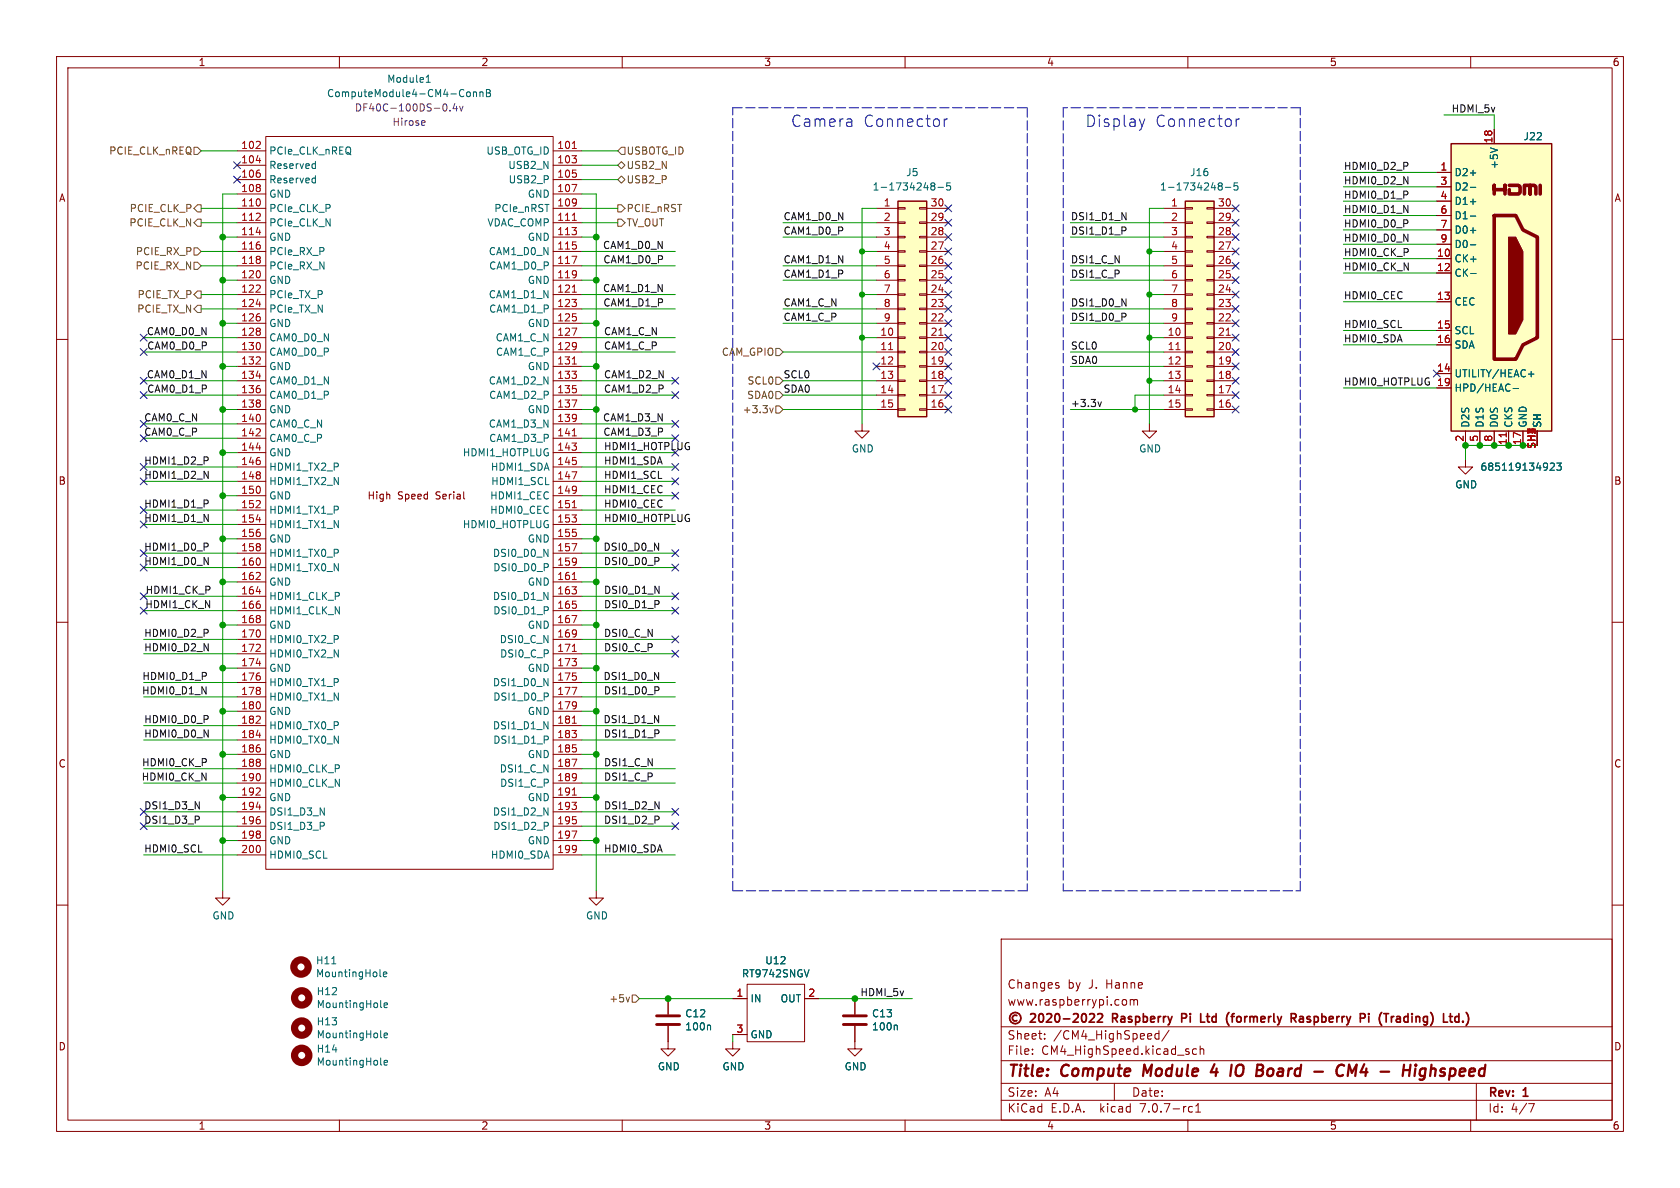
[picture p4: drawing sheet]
<svg xmlns="http://www.w3.org/2000/svg" width="297mm" height="210mm" viewBox="0 0 297 210" stroke-linecap="round" stroke-linejoin="round" font-family="sans-serif">
<g fill="none" stroke="#840000" stroke-width=".18">
<path d="M10 10h277v190h-277zM12 12h273v186h-273zM60 10v2M110 10v2M160 10v2M210 10v2M260 10v2M41.9 26.7h5.1M41.9 29.2h5.1M41.9 31.8h5.1M41.9 34.3h5.1M41.9 36.8h5.1"/>
<path d="M41.9 39.4h5.1M47 24.1h50.8v129.6h-50.8zM97.8 26.7h5.1M97.8 29.2h5.1M97.8 31.8h5.1M97.8 34.3h5.1M97.8 36.8h5.1M97.8 39.4h5.1M154.9 36.8h3.8M154.9 39.4h3.8M158.7 39.2h1.3v.3h-1.3zM158.7 36.7h1.3v.3h-1.3z"/>
<path d="M162.6 39.2h1.2v.3h-1.2zM162.6 36.7h1.2v.3h-1.2zM163.8 36.8h3.8M163.8 39.4h3.8M205.7 36.8h3.8M205.7 39.4h3.8M209.5 39.2h1.3v.3h-1.3zM209.5 36.7h1.3v.3h-1.3zM213.4 39.2h1.2v.3h-1.2zM213.4 36.7h1.2v.3h-1.2zM214.6 36.8h3.8M214.6 39.4h3.8"/>
<path d="M254 30.5h2.5M254 33h2.5M254 35.6h2.5M254 38.1h2.5M264.2 22.9v2.5M10 60h2M41.9 41.9h5.1M41.9 44.5h5.1M41.9 47h5.1M41.9 49.5h5.1M41.9 52.1h5.1M41.9 54.6h5.1"/>
<path d="M41.9 57.2h5.1M41.9 59.7h5.1M97.8 41.9h5.1M97.8 44.5h5.1M97.8 47h5.1M97.8 49.5h5.1M97.8 52.1h5.1M97.8 54.6h5.1M97.8 57.2h5.1M97.8 59.7h5.1M154.9 41.9h3.8M154.9 44.5h3.8"/>
<path d="M154.9 47h3.8M154.9 49.5h3.8M154.9 52.1h3.8M154.9 54.6h3.8M154.9 57.2h3.8M154.9 59.7h3.8M158.7 59.6h1.3v.2h-1.3zM158.7 57h1.3v.3h-1.3zM158.7 54.5h1.3v.2h-1.3zM158.7 51.9h1.3v.3h-1.3zM158.7 49.4h1.3v.3h-1.3zM158.7 46.9h1.3v.2h-1.3z"/>
<path d="M158.7 44.3h1.3v.3h-1.3zM158.7 41.8h1.3v.2h-1.3zM162.6 59.6h1.2v.2h-1.2zM162.6 57h1.2v.3h-1.2zM162.6 54.5h1.2v.2h-1.2zM162.6 51.9h1.2v.3h-1.2zM162.6 49.4h1.2v.3h-1.2zM162.6 46.9h1.2v.2h-1.2zM162.6 44.3h1.2v.3h-1.2zM162.6 41.8h1.2v.2h-1.2zM163.8 41.9h3.8M163.8 44.5h3.8"/>
<path d="M163.8 47h3.8M163.8 49.5h3.8M163.8 52.1h3.8M163.8 54.6h3.8M163.8 57.2h3.8M163.8 59.7h3.8M205.7 41.9h3.8M205.7 44.5h3.8M205.7 47h3.8M205.7 49.5h3.8M205.7 52.1h3.8M205.7 54.6h3.8"/>
<path d="M205.7 57.2h3.8M205.7 59.7h3.8M209.5 59.6h1.3v.2h-1.3zM209.5 57h1.3v.3h-1.3zM209.5 54.5h1.3v.2h-1.3zM209.5 51.9h1.3v.3h-1.3zM209.5 49.4h1.3v.3h-1.3zM209.5 46.9h1.3v.2h-1.3zM209.5 44.3h1.3v.3h-1.3zM209.5 41.8h1.3v.2h-1.3zM213.4 59.6h1.2v.2h-1.2zM213.4 57h1.2v.3h-1.2z"/>
<path d="M213.4 54.5h1.2v.2h-1.2zM213.4 51.9h1.2v.3h-1.2zM213.4 49.4h1.2v.3h-1.2zM213.4 46.9h1.2v.2h-1.2zM213.4 44.3h1.2v.3h-1.2zM213.4 41.8h1.2v.2h-1.2zM214.6 41.9h3.8M214.6 44.5h3.8M214.6 47h3.8M214.6 49.5h3.8M214.6 52.1h3.8M214.6 54.6h3.8"/>
<path d="M214.6 57.2h3.8M214.6 59.7h3.8M254 45.7h2.5M254 48.3h2.5M254 53.3h2.5M254 58.4h2.5M254 40.6h2.5M254 43.2h2.5M285 60h2M41.9 62.2h5.1M41.9 64.8h5.1M41.9 67.3h5.1"/>
<path d="M41.9 69.9h5.1M41.9 72.4h5.1M41.9 74.9h5.1M41.9 77.5h5.1M97.8 62.2h5.1M97.8 64.8h5.1M97.8 67.3h5.1M97.8 69.9h5.1M97.8 72.4h5.1M97.8 74.9h5.1M97.8 77.5h5.1M152.4 74.9v1.3h1.3l-1.3 1.3-1.3-1.3h1.3"/>
<path d="M154.9 62.2h3.8M154.9 64.8h3.8M154.9 67.3h3.8M154.9 69.9h3.8M154.9 72.4h3.8M158.7 72.3h1.3v.2h-1.3zM158.7 69.7h1.3v.3h-1.3zM158.7 67.2h1.3v.2h-1.3zM158.7 64.6h1.3v.3h-1.3zM158.7 62.1h1.3v.3h-1.3zM162.6 72.3h1.2v.2h-1.2zM162.6 69.7h1.2v.3h-1.2z"/>
<path d="M162.6 67.2h1.2v.2h-1.2zM162.6 64.6h1.2v.3h-1.2zM162.6 62.1h1.2v.3h-1.2zM163.8 62.2h3.8M163.8 64.8h3.8M163.8 67.3h3.8M163.8 69.9h3.8M163.8 72.4h3.8M203.2 74.9v1.3h1.3l-1.3 1.3-1.3-1.3h1.3M205.7 62.2h3.8M205.7 64.8h3.8M205.7 67.3h3.8"/>
<path d="M205.7 69.9h3.8M205.7 72.4h3.8M209.5 72.3h1.3v.2h-1.3zM209.5 69.7h1.3v.3h-1.3zM209.5 67.2h1.3v.2h-1.3zM209.5 64.6h1.3v.3h-1.3zM209.5 62.1h1.3v.3h-1.3zM213.4 72.3h1.2v.2h-1.2zM213.4 69.7h1.2v.3h-1.2zM213.4 67.2h1.2v.2h-1.2zM213.4 64.6h1.2v.3h-1.2zM213.4 62.1h1.2v.3h-1.2z"/>
<path d="M214.6 62.2h3.8M214.6 64.8h3.8M214.6 67.3h3.8M214.6 69.9h3.8M214.6 72.4h3.8M254 66h2.5M254 61h2.5M254 68.6h2.5M259.1 76.2v2.5M261.6 76.2v2.5M264.2 76.2v2.5M266.7 76.2v2.5"/>
<path d="M269.2 76.2v2.5M41.9 80h5.1M41.9 82.6h5.1M41.9 85.1h5.1M41.9 87.6h5.1M41.9 90.2h5.1M41.9 92.7h5.1M41.9 95.3h5.1M41.9 97.8h5.1M97.8 80h5.1M97.8 82.6h5.1M97.8 85.1h5.1"/>
<path d="M97.8 87.6h5.1M97.8 90.2h5.1M97.8 92.7h5.1M97.8 95.3h5.1M97.8 97.8h5.1M259.1 81.3v1.3h1.2l-1.2 1.2-1.3-1.2h1.3M10 110h2M41.9 100.3h5.1M41.9 102.9h5.1M41.9 105.4h5.1M41.9 108h5.1M41.9 110.5h5.1"/>
<path d="M41.9 113h5.1M41.9 115.6h5.1M41.9 118.1h5.1M97.8 100.3h5.1M97.8 102.9h5.1M97.8 105.4h5.1M97.8 108h5.1M97.8 110.5h5.1M97.8 113h5.1M97.8 115.6h5.1M97.8 118.1h5.1M285 110h2"/>
<path d="M41.9 120.7h5.1M41.9 123.2h5.1M41.9 125.7h5.1M41.9 128.3h5.1M41.9 130.8h5.1M41.9 133.4h5.1M41.9 135.9h5.1M41.9 138.4h5.1M97.8 120.7h5.1M97.8 123.2h5.1M97.8 125.7h5.1M97.8 128.3h5.1"/>
<path d="M97.8 130.8h5.1M97.8 133.4h5.1M97.8 135.9h5.1M97.8 138.4h5.1M10 160h2M39.4 157.5v1.3h1.2l-1.2 1.2-1.3-1.2h1.3M41.9 141h5.1M41.9 143.5h5.1M41.9 146.1h5.1M41.9 148.6h5.1M41.9 151.1h5.1M97.8 141h5.1"/>
<path d="M97.8 143.5h5.1M97.8 146.1h5.1M97.8 148.6h5.1M97.8 151.1h5.1M105.4 157.5v1.3h1.3l-1.3 1.2-1.3-1.2h1.3M285 160h2M118.1 176.5v2.8M129.5 176.5h2.6M132.1 174h10.1v10.2h-10.1zM142.2 176.5h2.6M151.1 176.5v2.8M177 166h108v32h-108z"/>
<path d="M186.8 174.2l.4 .1v.2l-.2 .2h-.3M186.8 173.7l.4 .1M198.7 176.7l.3 .1 .2 .2-.1 .6-.4 .1M199.8 176.8l.4-.1 .3 .2M199.8 176.7v1M200.5 176.9l.2-.2 .3 .1 .1 .9M200.5 176.9v.8M60 198v2M110 198v2M118.1 181.4v4h1.3l-1.3 1.3-1.3-1.3h1.3M129.5 184.2v1.2h1.3l-1.3 1.3-1.2-1.3h1.2M129.5 182.9h2.6"/>
<path d="M151.1 181.4v4h1.3l-1.3 1.3-1.2-1.3h1.2M160 198v2M177 194.5h108M177 191.5h108M177 187.5h108M177 181.5h108M182.5 186.3v.1M182.5 185.5v.1M184.7 183.6v.1M184.7 182.8v.1M197 191.5v3M204.9 182.2v1.5"/>
<path d="M204.9 182.8l-.4-.1-.3 .3v.4l.1 .2h.6M206.7 182.1l-1.3 2M210 198v2M210.4 195.6l.4 .1M210.8 196.5l-.4 .1M211.4 196.6h.8M211.4 195.5l.4-.4v1.5M211.5 185.5l-.4-.1-.3 .3v.4l.2 .2h.5M212.2 185.5l.2-.1 .3 .1 .1 .9M212.2 184.9v1.5M260 198v2M261 191.5v6.5"/>
<path d="M270.2 195.1h1l-.6 1.5"/>
</g>
<g fill="none" stroke="#840000" stroke-width=".4">
<path d="M202.3 188.2l-.2 2M214.7 188.1l-.6 1.4h1.2M215.1 188.9l-.2 1.3M219.5 188.2a.77 .77 0 0 0-1 .7v1l.3 .3h.4M224.8 188.9a.62 .62 0 0 0-.7 .4v.7l.2 .2h.3M237.6 188.4a.8 .8 0 0 0-.9-.1 .8 .8 0 0 0-.4 .8M238.3 190.2l.2-2 .5 1.4 .8-1.4-.2 2M248.1 189.2h1.1M248.2 188.2l-.2 2M249.4 188.2l-.3 2M250.2 188.9l-.1 1.3M250.3 188.2v.2"/>
<path d="M250.3 188.2l-.1 .1 .1 .1M250.3 188.2l.1 .1-.1 .1M251.3 189l.2-.1 .5 .1M251.9 190.1l-.6 .1M252 188.9l-.2 1.6-.2 .3M253.1 188.2l-.3 2M253.7 189a.57 .57 0 0 0-.7 .1"/>
</g>
<g fill="none" stroke="#840000" stroke-width=".3">
<path d="M179.1 179a1 1 0 0 0-.4 1.6 1 1 0 0 0 1.6 0 1 1 0 0 0-.5-1.6M179.8 179.5a.52 .52 0 0 0-.8 .5 .52 .52 0 0 0 .8 .4M182.2 179.3l.6-.1 .2 .1 .1 .3-1 1.1h1M183.8 179.3l.2-.1a.81 .81 0 0 1 .6 .6 .81 .81 0 0 1-.3 .8l-.2 .1a.81 .81 0 0 1-.3-1.4zM185.1 179.3l.5-.1 .2 .1 .1 .3-.9 1.1h.9M186.6 179.3l.2-.1a.81 .81 0 0 1 .6 .6 .81 .81 0 0 1-.3 .8l-.1 .1a.81 .81 0 0 1-.4-1.4zM189.8 179.3l.5-.1 .3 .1v.3l-.9 1.1h.9M191.4 179.3l.2-.1a.81 .81 0 0 1 .5 .6 .81 .81 0 0 1-.3 .8l-.1 .1a.81 .81 0 0 1-.6-.6 .81 .81 0 0 1 .3-.8zM192.6 179.3l.6-.1 .2 .1 .1 .3-.9 1.1h.9M194.1 179.3l.5-.1 .2 .1 .1 .3-.9 1.1h.9M196.7 180h.6M197.3 179.2h-.6v1.5"/>
<path d="M209.6 179.3l-.7-.1v1.5M209.6 179.9l-.7 .1M213.3 179.7h.5M213.5 179.2l.1 1.4M217.3 179h-.1M217.6 179.7h.6M218.2 179.2l-.3 .1M218.7 179.8v.7M228.6 180l.5 .7M229 179.3l.1 .2-.1 .4M229.8 179.8h.5l.1 .9M246.9 179.8h.6"/>
<path d="M257.8 179.7l.1 .1M257.9 179.2v1.5M259.2 179l.3 .4M188 180.1h1.1M212.3 180.7h.7M230.4 180l-.5 .1a.29 .29 0 0 0-.2 .3 .29 .29 0 0 0 .2 .3l.5-.1M247.6 180l-.5 .1a.29 .29 0 0 0-.3 .3 .29 .29 0 0 0 .3 .3l.5-.1M257.9 180.6l-.1 .1M258.6 180.5v.2M259.5 180.8l-.3 .5"/>
</g>
<g fill="#ffffc2" stroke="#ffffc2" stroke-width=".18">
<path d="M256.5 25.4h17.8v50.8h-17.8z"/>
<path d="M209.5 35.6h5.1v38.1h-5.1z"/>
<path d="M158.7 35.6h5.1v38.1h-5.1z"/>
</g>
<path d="M264.2 34.3v-1.5v.7h1.9v-.7v1.5M264.2 38.1h3.8l1.2 2.5 2.6 1.3v17.8l-2.6 1.3-1.2 2.5h-3.8zM266.8 32.8h1.7l.2 .2v1l-.2 .3h-1.7v-.8M269.5 34.3v-1.5h1v1.5v-1.5h.8l.2 .2v1.3M272.3 32.8v1.5" fill="none" stroke="#840000" stroke-width=".63"/>
<path d="M158.7 35.6h5.1v38.1h-5.1zM209.5 35.6h5.1v38.1h-5.1zM256.5 25.4h17.8v50.8h-17.8z" fill="none" stroke="#840000" stroke-width=".25"/>
<path d="M266.7 41.9h1.3l1.2 2.6v12l-1.2 2.6h-1.3z" fill="#840000" stroke="#840000" stroke-width=".18"/>
<g fill="none" stroke="#006464" stroke-width=".18">
<path d="M75.4 14.5h.7M75.4 13.6l.3-.3v1.2M82.5 16.5l.2-.3 .3 .1 .2 .2-.2 .5-.3 .1-.2-.3M83.7 16.4l.2-.2 .3 .1v.8M83.7 16.2v.9M84.8 16.4l.2-.2 .3 .1 .1 .8M84.8 16.2v.9M86 15.8h.4l.3 .3-.3 .3 .3 .1v.3l-.2 .3h-.5zM86 16.4h.4M55.4 28.9l.4 .1M55.4 31.5h.4M55.8 28.5v1.3"/>
<path d="M55.8 31.1v1.2M55.8 29.7l-.4 .1M55.8 32.3h-.4M164.7 32.4l.3-.1 .2 .2 .1 .1-.3 .3M164.7 32.8l.1 .1M164.8 32.9h.2M164.8 32.9h-.1M165 32.9l.3 .2-.1 .4-.2 .1-.3-.1M165.8 33.1h1M168 32.3h-.6l-.1 .6 .2-.1 .4 .1 .2 .2-.1 .4-.2 .1-.5-.1M215.5 32.4l.3-.1 .2 .2 .1 .1-.3 .3M215.5 32.8l.1 .1"/>
<path d="M215.6 32.9h.2M215.6 32.9h-.1M215.8 32.9l.3 .2-.1 .4-.2 .1-.3-.1M216.6 33.1h1M218.8 32.3h-.6l-.1 .6 .2-.1 .4 .1 .2 .2-.1 .4-.2 .1-.5-.1M259.9 30.6h1M259.9 33.1h1M259.9 35.7h1M259.9 38.2h1M263.5 26.1l1.2 .5M259.9 40.7h1M259.9 43.3h1"/>
<path d="M260 48.4h1M267.5 68.7h1M270.2 66.1h1M270.7 65.7v.9M274.1 82l.5-.1 .2 .3-.8 .9h.8M275.2 81.9h.8l-.4 .4 .3 .2v.5l-.1 .1-.6-.1M58.6 170.4h.8M67.2 172.5l.2 .2M67.3 177.9l.2 .2M67.8 172.2l.6-.1-.1-.2-.3-.1-.2 .2v.6h.5M67.9 177.7l.6-.1-.1-.3h-.3l-.2 .2 .1 .6h.4M143 171.4l-.4 1.3"/>
<path d="M67.3 188.1l.2 .2M67.3 183.3l.2 .2M67.9 187.9l.6-.2-.1-.2-.3-.1-.2 .2 .1 .6h.4M67.9 183l.6-.1-.1-.2-.3-.1-.2 .2 .1 .6h.4M125.4 181.2l.2 .2v.7M158.5 181.2l.1 .2v.7"/>
</g>
<g fill="none" stroke="#a90000" stroke-width=".18">
<path d="M45.2 26.3h.8M45.2 39h.8M45.3 28.4h.8M46 25.1v.4M46 37.8v.4M101.1 32.6h.9l-.6 1.3M101.2 26.3h.7M101.2 39h.7M45.2 51.7h.8M45.3 41.1h.8M45.3 53.8h.8M46 50.5v.4"/>
<path d="M101.1 45.3h.9l-.6 1.3M101.1 58h.9l-.6 1.3M101.2 51.7h.7M166 59.3h.7M216.8 59.3h.7M45.2 64.4h.8M45.2 77.1h.8M45.3 66.5h.8M45.3 79.2h.8M46 63.2v.4M46 75.9v.4M101.1 70.7h.9l-.6 1.3"/>
<path d="M101.2 64.4h.7M101.2 77.1h.7M157.1 61.8h.7M207.9 61.8h.7M266.3 76.5v.7M45.2 89.8h.8M45.3 91.9h.8M46 88.6v.4M101.1 83.4h.9l-.6 1.3M101.1 96.1h.9l-.6 1.3M101.2 89.8h.7M45.2 102.5h.8"/>
<path d="M45.2 115.2h.8M45.3 104.6h.8M45.3 117.3h.8M46 101.3v.4M46 114v.4M101.1 108.8h.9l-.6 1.3M101.2 102.5h.7M101.2 115.2h.7M45.2 127.9h.8M45.3 130h.8M46 126.7v.4M46 139.4v.4"/>
<path d="M101.1 121.5h.9l-.6 1.3M101.1 134.2h.9l-.6 1.3M101.2 127.9h.7M45.2 140.6h.8M45.3 142.7h.8M101.1 146.9h.9l-.6 1.3M101.2 140.6h.7"/>
</g>
<path d="M116.1 179.6h4M149.1 179.6h4.1M116.1 181.1h4M149.1 181.1h4.1" fill="none" stroke="#840000" stroke-width=".51"/>
<path d="M78.7 18.4a.79 .79 0 0 1 0 1.2M79.6 19.5v.1M80.4 18.3l-.3 .9h.8M80.7 18.8v.8M81.2 18.8l.4 .8 .3-.8M74.7 21.3l.4 .1v.2l-.6 .1M75.1 22.1l-.4 .1" fill="none" stroke="#840084" stroke-width=".18"/>
<g fill="none" stroke="#840000" stroke-width="1.3">
<circle cx="53.2" cy="170.9" r="1.27"/>
<circle cx="53.3" cy="176.4" r="1.27"/>
<circle cx="53.3" cy="186.6" r="1.27"/>
<circle cx="53.3" cy="181.7" r="1.27"/>
</g>
<g fill="none" stroke="#725600" stroke-width=".18">
<path d="M34.3 26h.6l.7 .7-.7 .6h-.6zM34.9 38.7h.7v1.3h-.7l-.6-.6zM34.9 36.2h.7v1.3h-.7l-.6-.7zM109.2 38.7h.7l.6 .7-.6 .6h-.7zM109.2 36.2h.7l.6 .6-.6 .7h-.7zM109.2 26.7l.7-.7h.6v1.3h-.6zM109.2 31.8l.7-.7 .6 .7-.6 .6zM109.2 29.2l.7-.6 .6 .6-.6 .6zM34.3 43.8h.6l.7 .7-.7 .6h-.6zM34.3 46.4h.6l.7 .6-.7 .6h-.6zM34.9 54h.7v1.2h-.7l-.6-.6zM34.9 51.4h.7v1.3h-.7l-.6-.6z"/>
<path d="M136.1 72.1l.3 .9 .3-.9M137.2 61.6h.6l.6 .6-.6 .7h-.6zM137.2 66.7h.6l.6 .6-.6 .6h-.6zM137.2 69.2h.6l.6 .7-.6 .6h-.6zM137.2 71.8h.6l.6 .6-.6 .6h-.6zM111.3 176.3l-.3 .8M111.8 175.9h.6l.6 .6-.6 .7h-.6z"/>
</g>
<path d="M194.1 71l.3 .9 .3-.9" fill="none" stroke="#0f0f0f" stroke-width=".18"/>
<path d="M150.5 21.1l.1 1.3M150.6 22.3l-.2 .1M150.6 21.5l-.2 .1M166.9 21v1.4M167.5 21a.51 .51 0 0 0-.6 .4M201.4 21l.5 1.4M201.9 22.4l-.2 .4M202.4 21l-.5 1.4M218.5 21v1.4M219.1 21a.51 .51 0 0 0-.6 .4" fill="none" stroke="#0000c2" stroke-width=".18"/>
<path d="M129.5 19.1h52.1M181.6 19.1v138.4M188 19.1v138.4M229.9 19.1h-41.9M129.5 157.5v-138.4M181.6 157.5h-52.1M188 157.5h41.9M229.9 157.5v-138.4" fill="none" stroke="#0000c2" stroke-width=".18" stroke-dasharray="1.7 .6"/>
<g fill="none" stroke="#009600" stroke-width=".18">
<path d="M35.6 36.8h6.3M35.6 39.4h6.3M35.6 26.7h6.3M41.9 34.3h-2.5v123.2M102.9 34.3h2.5v123.2M102.9 36.8h6.3M102.9 39.4h6.3M102.9 26.7h6.3M102.9 29.2h6.3M102.9 31.8h6.3M138.4 39.4h16.5M154.9 36.8h-2.5v38.1"/>
<path d="M189.2 39.4h16.5M205.7 36.8h-2.5v38.1M237.5 33h16.5M237.5 30.5h16.5M237.5 35.6h16.5M237.5 38.1h16.5M255.3 20.3h8.9v2.6M25.4 59.7h16.5M35.6 52.1h6.3M35.6 54.6h6.3M35.6 44.5h6.3M35.6 47h6.3"/>
<path d="M39.4 41.9h2.5M39.4 49.5h2.5M39.4 57.2h2.5M102.9 59.7h16.5M102.9 41.9h2.5M102.9 52.1h16.5M102.9 49.5h2.5M102.9 54.6h16.5M102.9 44.5h16.5M102.9 47h16.5M102.9 57.2h2.5M138.4 41.9h16.5"/>
<path d="M138.4 49.5h16.5M138.4 54.6h16.5M138.4 47h16.5M138.4 57.2h16.5M152.4 59.7h2.5M152.4 52.1h2.5M152.4 44.5h2.5M189.2 41.9h16.5M189.2 49.5h16.5M189.2 54.6h16.5M189.2 47h16.5M189.2 57.2h16.5"/>
<path d="M203.2 59.7h2.5M203.2 52.1h2.5M203.2 44.5h2.5M237.5 58.4h16.5M237.5 43.2h16.5M237.5 40.6h16.5M237.5 53.3h16.5M237.5 45.7h16.5M237.5 48.3h16.5M25.4 74.9h16.5M25.4 77.5h16.5M25.4 67.3h16.5"/>
<path d="M25.4 69.9h16.5M25.4 62.2h16.5M39.4 72.4h2.5M39.4 64.8h2.5M102.9 74.9h16.5M102.9 77.5h16.5M102.9 67.3h16.5M102.9 72.4h2.5M102.9 64.8h2.5M102.9 69.9h16.5M102.9 62.2h16.5M138.4 67.3h16.5"/>
<path d="M138.4 72.4h16.5M138.4 69.9h16.5M138.4 62.2h16.5M189.2 72.4h16.5M189.2 64.8h16.5M189.2 62.2h16.5M203.2 67.3h2.5M205.7 69.9h-5v2.5M237.5 61h16.5M237.5 68.6h16.5M271.8 78.7h-12.7v2.6M25.4 82.6h16.5"/>
<path d="M25.4 85.1h16.5M25.4 90.2h16.5M25.4 92.7h16.5M25.4 97.8h16.5M39.4 80h2.5M39.4 87.6h2.5M39.4 95.3h2.5M102.9 82.6h16.5M102.9 85.1h16.5M102.9 80h16.5M102.9 90.2h16.5M102.9 92.7h16.5"/>
<path d="M102.9 97.8h16.5M102.9 87.6h16.5M102.9 95.3h2.5M25.4 115.6h16.5M25.4 108h16.5M25.4 105.4h16.5M25.4 113h16.5M25.4 100.3h16.5M39.4 118.1h2.5M39.4 110.5h2.5M39.4 102.9h2.5M102.9 115.6h16.5"/>
<path d="M102.9 108h16.5M102.9 105.4h16.5M102.9 118.1h2.5M102.9 110.5h2.5M102.9 113h16.5M102.9 100.3h16.5M102.9 102.9h2.5M25.4 138.4h16.5M25.4 128.3h16.5M25.4 123.2h16.5M25.4 135.9h16.5M25.4 130.8h16.5"/>
<path d="M25.4 120.7h16.5M39.4 133.4h2.5M39.4 125.7h2.5M102.9 138.4h16.5M102.9 133.4h2.5M102.9 128.3h16.5M102.9 123.2h16.5M102.9 135.9h16.5M102.9 130.8h16.5M102.9 120.7h16.5M102.9 125.7h2.5M25.4 151.1h16.5"/>
<path d="M25.4 146.1h16.5M25.4 143.5h16.5M39.4 141h2.5M39.4 148.6h2.5M102.9 151.1h16.5M102.9 146.1h16.5M102.9 141h2.5M102.9 143.5h16.5M102.9 148.6h2.5M113 176.5h16.5M144.8 176.5h16.5M129.5 182.9v1.3"/>
</g>
<g fill="none" stroke="#000084" stroke-width=".18">
<path d="M41.3 31.1l1.2 1.3M41.3 28.6l1.2 1.2M42.5 31.1l-1.2 1.3M42.5 28.6l-1.2 1.2M167 38.8l1.2 1.2M167 36.2l1.2 1.2M168.2 38.8l-1.2 1.2M168.2 36.2l-1.2 1.2M217.8 36.2l1.2 1.2M217.8 38.8l1.2 1.2M219 36.2l-1.2 1.2M219 38.8l-1.2 1.2"/>
<path d="M24.8 59.1l1.2 1.2M26 59.1l-1.2 1.2M167 59.1l1.2 1.2M167 48.9l1.2 1.2M167 56.5l1.2 1.3M167 41.3l1.2 1.2M167 43.8l1.2 1.3M167 46.4l1.2 1.2M167 51.5l1.2 1.2M167 54l1.2 1.2M168.2 59.1l-1.2 1.2M168.2 48.9l-1.2 1.2"/>
<path d="M168.2 56.5l-1.2 1.3M168.2 41.3l-1.2 1.2M168.2 43.8l-1.2 1.3M168.2 46.4l-1.2 1.2M168.2 51.5l-1.2 1.2M168.2 54l-1.2 1.2M217.8 46.4l1.2 1.2M217.8 54l1.2 1.2M217.8 51.5l1.2 1.2M217.8 41.3l1.2 1.2M217.8 43.8l1.2 1.3M217.8 56.5l1.2 1.3"/>
<path d="M217.8 59.1l1.2 1.2M217.8 48.9l1.2 1.2M219 46.4l-1.2 1.2M219 54l-1.2 1.2M219 51.5l-1.2 1.2M219 41.3l-1.2 1.2M219 43.8l-1.2 1.3M219 56.5l-1.2 1.3M219 59.1l-1.2 1.2M219 48.9l-1.2 1.2M24.8 61.6l1.2 1.2M24.8 66.7l1.2 1.2"/>
<path d="M24.8 76.9l1.2 1.2M24.8 74.3l1.2 1.2M24.8 69.2l1.2 1.3M26 61.6l-1.2 1.2M26 66.7l-1.2 1.2M26 76.9l-1.2 1.2M26 74.3l-1.2 1.2M26 69.2l-1.2 1.3M118.8 74.3l1.2 1.2M118.8 76.9l1.2 1.2M118.8 66.7l1.2 1.2M118.8 79.4l1.2 1.2"/>
<path d="M118.8 69.2l1.2 1.3M120 74.3l-1.2 1.2M120 76.9l-1.2 1.2M120 66.7l-1.2 1.2M120 79.4l-1.2 1.2M120 69.2l-1.2 1.3M154.3 64.2l1.2 1.2M155.5 64.2l-1.2 1.2M167 61.6l1.2 1.2M167 64.2l1.2 1.2M167 69.2l1.2 1.3M167 71.8l1.2 1.2"/>
<path d="M167 66.7l1.2 1.2M168.2 66.7l-1.2 1.2M168.2 61.6l-1.2 1.2M168.2 64.2l-1.2 1.2M168.2 69.2l-1.2 1.3M168.2 71.8l-1.2 1.2M217.8 71.8l1.2 1.2M217.8 69.2l1.2 1.3M217.8 61.6l1.2 1.2M217.8 64.2l1.2 1.2M217.8 66.7l1.2 1.2M219 71.8l-1.2 1.2"/>
<path d="M219 69.2l-1.2 1.3M219 61.6l-1.2 1.2M219 64.2l-1.2 1.2M219 66.7l-1.2 1.2M253.4 65.4l1.2 1.2M254.6 65.4l-1.2 1.2M24.8 97.2l1.2 1.2M24.8 99.7l1.2 1.2M24.8 84.5l1.2 1.2M24.8 81.9l1.2 1.3M24.8 92.1l1.2 1.2M24.8 89.6l1.2 1.2"/>
<path d="M26 97.2l-1.2 1.2M26 99.7l-1.2 1.2M26 84.5l-1.2 1.2M26 81.9l-1.2 1.3M26 92.1l-1.2 1.2M26 89.6l-1.2 1.2M118.8 81.9l1.2 1.3M118.8 84.5l1.2 1.2M118.8 87l1.2 1.2M118.8 99.7l1.2 1.2M118.8 97.2l1.2 1.2M120 87l-1.2 1.2"/>
<path d="M120 97.2l-1.2 1.2M120 81.9l-1.2 1.3M120 84.5l-1.2 1.2M120 99.7l-1.2 1.2M24.8 107.3l1.2 1.3M24.8 104.8l1.2 1.2M26 107.3l-1.2 1.3M26 104.8l-1.2 1.2M118.8 115l1.2 1.2M118.8 104.8l1.2 1.2M118.8 107.3l1.2 1.3M118.8 112.4l1.2 1.2"/>
<path d="M120 115l-1.2 1.2M120 107.3l-1.2 1.3M120 104.8l-1.2 1.2M120 112.4l-1.2 1.2M24.8 145.4l1.2 1.3M24.8 142.9l1.2 1.2M26 145.4l-1.2 1.3M26 142.9l-1.2 1.2M118.8 145.4l1.2 1.3M118.8 142.9l1.2 1.2M120 145.4l-1.2 1.3M120 142.9l-1.2 1.2"/>
</g>
<g fill="#009600" stroke="#009600" stroke-width=".18">
<circle cx="264.2" cy="78.7" r=".51"/>
<circle cx="261.6" cy="78.7" r=".51"/>
<circle cx="259.1" cy="78.7" r=".51"/>
<circle cx="269.2" cy="78.7" r=".51"/>
<circle cx="266.7" cy="78.7" r=".51"/>
<circle cx="203.2" cy="67.3" r=".46"/>
<circle cx="200.7" cy="72.4" r=".46"/>
<circle cx="203.2" cy="59.7" r=".46"/>
<circle cx="203.2" cy="44.5" r=".46"/>
<circle cx="203.2" cy="52.1" r=".46"/>
<circle cx="39.4" cy="87.6" r=".51"/>
<circle cx="39.4" cy="80" r=".51"/>
<circle cx="39.4" cy="95.3" r=".51"/>
<circle cx="39.4" cy="57.2" r=".51"/>
<circle cx="39.4" cy="49.5" r=".51"/>
<circle cx="105.4" cy="64.8" r=".51"/>
<circle cx="39.4" cy="41.9" r=".51"/>
<circle cx="105.4" cy="95.3" r=".51"/>
<circle cx="105.4" cy="72.4" r=".51"/>
<circle cx="39.4" cy="118.1" r=".51"/>
<circle cx="39.4" cy="110.5" r=".51"/>
<circle cx="39.4" cy="102.9" r=".51"/>
<circle cx="39.4" cy="125.7" r=".51"/>
<circle cx="39.4" cy="72.4" r=".51"/>
<circle cx="39.4" cy="64.8" r=".51"/>
<circle cx="105.4" cy="49.5" r=".51"/>
<circle cx="105.4" cy="125.7" r=".51"/>
<circle cx="105.4" cy="102.9" r=".51"/>
<circle cx="105.4" cy="110.5" r=".51"/>
<circle cx="105.4" cy="118.1" r=".51"/>
<circle cx="105.4" cy="57.2" r=".51"/>
<circle cx="152.4" cy="59.7" r=".46"/>
<circle cx="152.4" cy="44.5" r=".46"/>
<circle cx="152.4" cy="52.1" r=".46"/>
<circle cx="105.4" cy="41.9" r=".51"/>
<circle cx="105.4" cy="148.6" r=".51"/>
<circle cx="105.4" cy="133.4" r=".51"/>
<circle cx="105.4" cy="141" r=".51"/>
<circle cx="151.1" cy="176.5" r=".51"/>
<circle cx="118.1" cy="176.5" r=".51"/>
<circle cx="39.4" cy="141" r=".51"/>
<circle cx="39.4" cy="133.4" r=".51"/>
<circle cx="39.4" cy="148.6" r=".51"/>
</g>
<g font-size="2.8" fill="#0000c2">
<text x="139.7" y="22.6">Camera</text>
<text x="152.6" y="22.6">Connector</text>
<text x="191.8" y="22.6">Display</text>
<text x="204.2" y="22.6">Connector</text>
</g>
<g font-size="2.8" fill="#840000">
<text x="178" y="190.9">Title:</text>
<text x="187.7" y="190.9">Compute</text>
<text x="202.9" y="190.9">Module</text>
<text x="215.7" y="190.9">4</text>
<text x="220" y="190.9">IO</text>
<text x="225.3" y="190.9">Board</text>
<text x="236.3" y="190.9">-</text>
<text x="241.1" y="190.9">CM4</text>
<text x="249.6" y="190.9">-</text>
<text x="254.4" y="190.9">Highspeed</text>
</g>
<g font-size="2.1" fill="#840000">
<text x="178" y="178">www.raspberrypi.com</text>
<text x="178" y="175">Changes</text>
<text x="188.7" y="175">by</text>
<text x="192.5" y="175">J.</text>
<text x="195.7" y="175">Hanne</text>
<text x="178" y="184">Sheet:</text>
<text x="186.2" y="184">/CM4_HighSpeed/</text>
<text x="197.3" y="181.2">Raspberry</text>
<text x="210.2" y="181.2">Pi</text>
<text x="214.1" y="181.2">Ltd</text>
<text x="219.3" y="181.2">(formerly</text>
<text x="231.3" y="181.2">Raspberry</text>
<text x="244.1" y="181.2">Pi</text>
<text x="248.1" y="181.2">(Trading)</text>
<text x="260" y="181.2">Ltd.)</text>
<text x="178" y="186.7">File:</text>
<text x="184.1" y="186.7">CM4_HighSpeed.kicad_sch</text>
<text x="178" y="196.9">KiCad</text>
<text x="178" y="194.1">Size:</text>
<text x="184.7" y="194.1">A4</text>
<text x="185.7" y="196.9">E.D.A.</text>
<text x="194.6" y="196.9">kicad</text>
<text x="200" y="194.1">Date:</text>
<text x="201.8" y="196.9">7.0.7-rc1</text>
<text x="263" y="194.3">Rev:</text>
<text x="263" y="196.9">Id:</text>
<text x="267.1" y="196.9">4/7</text>
<text x="269.4" y="194.3">1</text>
</g>
<g font-size="1.8" fill="#840000">
<text x="35" y="11.9">1</text>
<text x="85" y="11.9">2</text>
<text x="135" y="11.9">3</text>
<text x="185" y="11.9">4</text>
<text x="235" y="11.9">5</text>
<text x="285" y="11.9">6</text>
<text x="10.3" y="35.9">A</text>
<text x="285.3" y="35.9">A</text>
<text x="10.3" y="85.9">B</text>
<text x="64.9" y="88.5">High</text>
<text x="70.3" y="88.5">Speed</text>
<text x="77.2" y="88.5">Serial</text>
<text x="285.3" y="85.9">B</text>
<text x="10.3" y="135.9">C</text>
<text x="285.3" y="135.9">C</text>
<text x="10.3" y="185.9">D</text>
<text x="285.3" y="185.9">D</text>
<text x="35" y="199.9">1</text>
<text x="85" y="199.9">2</text>
<text x="135" y="199.9">3</text>
<text x="185" y="199.9">4</text>
<text x="235" y="199.9">5</text>
<text x="285" y="199.9">6</text>
</g>
<g font-size="1.8" fill="#006464">
<text x="57.7" y="17.4">ComputeModule4-CM4-ConnB</text>
<text x="68.4" y="14.8">Module1</text>
<text x="47.5" y="27.5">PCIe_CLK_nREQ</text>
<text x="85.9" y="27.5">USB_OTG_ID</text>
<text x="265" y="30" transform="rotate(-90 265 30)">+5V</text>
<text x="269.3" y="25">J22</text>
<text x="47.5" y="30.1">Reserved</text>
<text x="47.5" y="32.6">Reserved</text>
<text x="47.5" y="35.2">GND</text>
<text x="89.8" y="30.1">USB2_N</text>
<text x="89.8" y="32.6">USB2_P</text>
<text x="93.2" y="35.2">GND</text>
<text x="154.2" y="33.9">1-1734248-5</text>
<text x="160.1" y="31.3">J5</text>
<text x="205" y="33.9">1-1734248-5</text>
<text x="210.3" y="31.3">J16</text>
<text x="257" y="31.3">D2+</text>
<text x="257" y="33.9">D2-</text>
<text x="47.5" y="37.7">PCIe_CLK_P</text>
<text x="47.5" y="40.2">PCIe_CLK_N</text>
<text x="86.1" y="40.2">VDAC_COMP</text>
<text x="87.3" y="37.7">PCIe_nRST</text>
<text x="257" y="36.4">D1+</text>
<text x="257" y="39">D1-</text>
<text x="257" y="41.5">D0+</text>
<text x="47.5" y="42.8">GND</text>
<text x="47.5" y="45.3">PCIe_RX_P</text>
<text x="47.5" y="47.9">PCIe_RX_N</text>
<text x="86.3" y="45.3">CAM1_D0_N</text>
<text x="86.4" y="47.9">CAM1_D0_P</text>
<text x="93.2" y="42.8">GND</text>
<text x="257" y="46.6">CK+</text>
<text x="257" y="44">D0-</text>
<text x="47.5" y="50.4">GND</text>
<text x="47.5" y="52.9">PCIe_TX_P</text>
<text x="86.3" y="52.9">CAM1_D1_N</text>
<text x="93.2" y="50.4">GND</text>
<text x="257" y="49.1">CK-</text>
<text x="47.5" y="55.5">PCIe_TX_N</text>
<text x="47.5" y="58">GND</text>
<text x="86.4" y="55.5">CAM1_D1_P</text>
<text x="93.2" y="58">GND</text>
<text x="257" y="54.2">CEC</text>
<text x="257" y="59.3">SCL</text>
<text x="47.5" y="60.6">CAM0_D0_N</text>
<text x="47.5" y="63.1">CAM0_D0_P</text>
<text x="47.5" y="65.6">GND</text>
<text x="87.5" y="60.6">CAM1_C_N</text>
<text x="87.6" y="63.1">CAM1_C_P</text>
<text x="93.2" y="65.6">GND</text>
<text x="257" y="61.8">SDA</text>
<text x="47.5" y="68.2">CAM0_D1_N</text>
<text x="47.5" y="70.7">CAM0_D1_P</text>
<text x="86.3" y="68.2">CAM1_D2_N</text>
<text x="86.4" y="70.7">CAM1_D2_P</text>
<text x="257" y="66.9">UTILITY/HEAC+</text>
<text x="257" y="69.4">HPD/HEAC-</text>
<text x="47.5" y="73.3">GND</text>
<text x="47.5" y="75.8">CAM0_C_N</text>
<text x="86.3" y="75.8">CAM1_D3_N</text>
<text x="93.2" y="73.3">GND</text>
<text x="259.9" y="75.7" transform="rotate(-90 259.9 75.7)">D2S</text>
<text x="262.5" y="75.7" transform="rotate(-90 262.5 75.7)">D1S</text>
<text x="265" y="75.7" transform="rotate(-90 265 75.7)">D0S</text>
<text x="267.6" y="75.7" transform="rotate(-90 267.6 75.7)">CKS</text>
<text x="270.1" y="75.7" transform="rotate(-90 270.1 75.7)">GND</text>
<text x="272.6" y="75.7" transform="rotate(-90 272.6 75.7)">SH</text>
<text x="47.5" y="78.3">CAM0_C_P</text>
<text x="47.5" y="80.9">GND</text>
<text x="47.5" y="83.4">HDMI1_TX2_P</text>
<text x="81.7" y="80.9">HDMI1_HOTPLUG</text>
<text x="86.4" y="78.3">CAM1_D3_P</text>
<text x="86.7" y="83.4">HDMI1_SDA</text>
<text x="150.5" y="80.2">GND</text>
<text x="201.3" y="80.2">GND</text>
<text x="261.6" y="83.4">685119134923</text>
<text x="47.5" y="86">HDMI1_TX2_N</text>
<text x="47.5" y="88.5">GND</text>
<text x="86.6" y="88.5">HDMI1_CEC</text>
<text x="86.7" y="86">HDMI1_SCL</text>
<text x="257.2" y="86.5">GND</text>
<text x="47.5" y="91">HDMI1_TX1_P</text>
<text x="47.5" y="93.6">HDMI1_TX1_N</text>
<text x="81.7" y="93.6">HDMI0_HOTPLUG</text>
<text x="86.6" y="91">HDMI0_CEC</text>
<text x="47.5" y="96.1">GND</text>
<text x="47.5" y="98.7">HDMI1_TX0_P</text>
<text x="47.5" y="101.2">HDMI1_TX0_N</text>
<text x="87" y="98.7">DSI0_D0_N</text>
<text x="87.1" y="101.2">DSI0_D0_P</text>
<text x="93.2" y="96.1">GND</text>
<text x="47.5" y="103.7">GND</text>
<text x="47.5" y="106.3">HDMI1_CLK_P</text>
<text x="87" y="106.3">DSI0_D1_N</text>
<text x="93.2" y="103.7">GND</text>
<text x="47.5" y="108.8">HDMI1_CLK_N</text>
<text x="47.5" y="111.4">GND</text>
<text x="47.5" y="113.9">HDMI0_TX2_P</text>
<text x="87.1" y="108.8">DSI0_D1_P</text>
<text x="88.2" y="113.9">DSI0_C_N</text>
<text x="93.2" y="111.4">GND</text>
<text x="47.5" y="116.4">HDMI0_TX2_N</text>
<text x="47.5" y="119">GND</text>
<text x="88.3" y="116.4">DSI0_C_P</text>
<text x="93.2" y="119">GND</text>
<text x="47.5" y="121.5">HDMI0_TX1_P</text>
<text x="47.5" y="124.1">HDMI0_TX1_N</text>
<text x="87" y="121.5">DSI1_D0_N</text>
<text x="87.1" y="124.1">DSI1_D0_P</text>
<text x="47.5" y="126.6">GND</text>
<text x="47.5" y="129.1">HDMI0_TX0_P</text>
<text x="47.5" y="131.7">HDMI0_TX0_N</text>
<text x="87" y="129.1">DSI1_D1_N</text>
<text x="87.1" y="131.7">DSI1_D1_P</text>
<text x="93.2" y="126.6">GND</text>
<text x="47.5" y="134.2">GND</text>
<text x="47.5" y="136.8">HDMI0_CLK_P</text>
<text x="88.2" y="136.8">DSI1_C_N</text>
<text x="93.2" y="134.2">GND</text>
<text x="47.5" y="139.3">HDMI0_CLK_N</text>
<text x="47.5" y="141.8">GND</text>
<text x="88.3" y="139.3">DSI1_C_P</text>
<text x="93.2" y="141.8">GND</text>
<text x="47.5" y="144.4">DSI1_D3_N</text>
<text x="47.5" y="146.9">DSI1_D3_P</text>
<text x="47.5" y="149.5">GND</text>
<text x="87" y="144.4">DSI1_D2_N</text>
<text x="87.1" y="146.9">DSI1_D2_P</text>
<text x="93.2" y="149.5">GND</text>
<text x="47.5" y="152">HDMI0_SCL</text>
<text x="86.7" y="152">HDMI0_SDA</text>
<text x="37.5" y="162.7">GND</text>
<text x="103.5" y="162.7">GND</text>
<text x="55.8" y="170.7">H11</text>
<text x="55.8" y="172.9">MountingHole</text>
<text x="131.1" y="173">RT9742SNGV</text>
<text x="135.2" y="170.7">U12</text>
<text x="55.9" y="176.1">H12</text>
<text x="55.9" y="178.4">MountingHole</text>
<text x="132.6" y="177.4">IN</text>
<text x="137.9" y="177.4">OUT</text>
<text x="55.9" y="181.5">H13</text>
<text x="55.9" y="183.7">MountingHole</text>
<text x="121" y="182.3">100n</text>
<text x="121" y="180">C12</text>
<text x="132.6" y="183.7">GND</text>
<text x="154.1" y="182.3">100n</text>
<text x="154.1" y="180">C13</text>
<text x="55.9" y="186.3">H14</text>
<text x="55.9" y="188.6">MountingHole</text>
<text x="116.2" y="189.4">GND</text>
<text x="127.6" y="189.4">GND</text>
<text x="149.2" y="189.4">GND</text>
</g>
<g font-size="1.8" fill="#840084">
<text x="62.6" y="19.9">DF40C-100DS-0.4v</text>
<text x="69.3" y="22.5">Hirose</text>
</g>
<g font-size="1.8" fill="#0f0f0f">
<text x="256.5" y="20">HDMI_5v</text>
<text x="237.5" y="30.1">HDMI0_D2_P</text>
<text x="237.5" y="32.7">HDMI0_D2_N</text>
<text x="237.5" y="35.2">HDMI0_D1_P</text>
<text x="138.4" y="41.6">CAM1_D0_P</text>
<text x="138.4" y="39">CAM1_D0_N</text>
<text x="189.2" y="41.6">DSI1_D1_P</text>
<text x="189.2" y="39">DSI1_D1_N</text>
<text x="237.5" y="40.3">HDMI0_D0_P</text>
<text x="237.5" y="37.8">HDMI0_D1_N</text>
<text x="106.5" y="44.1">CAM1_D0_N</text>
<text x="106.6" y="46.6">CAM1_D0_P</text>
<text x="138.4" y="46.6">CAM1_D1_N</text>
<text x="189.2" y="46.6">DSI1_C_N</text>
<text x="237.5" y="42.8">HDMI0_D0_N</text>
<text x="237.5" y="45.4">HDMI0_CK_P</text>
<text x="237.5" y="47.9">HDMI0_CK_N</text>
<text x="106.5" y="51.7">CAM1_D1_N</text>
<text x="138.4" y="49.2">CAM1_D1_P</text>
<text x="189.2" y="49.2">DSI1_C_P</text>
<text x="237.5" y="53">HDMI0_CEC</text>
<text x="25.9" y="59.3">CAM0_D0_N</text>
<text x="106.6" y="54.3">CAM1_D1_P</text>
<text x="106.7" y="59.3">CAM1_C_N</text>
<text x="138.4" y="54.3">CAM1_C_N</text>
<text x="138.4" y="56.8">CAM1_C_P</text>
<text x="189.2" y="54.3">DSI1_D0_N</text>
<text x="189.2" y="56.8">DSI1_D0_P</text>
<text x="237.5" y="58.1">HDMI0_SCL</text>
<text x="25.9" y="61.9">CAM0_D0_P</text>
<text x="106.7" y="61.9">CAM1_C_P</text>
<text x="189.2" y="61.9">SCL0</text>
<text x="189.2" y="64.4">SDA0</text>
<text x="237.5" y="60.6">HDMI0_SDA</text>
<text x="25.9" y="67">CAM0_D1_N</text>
<text x="25.9" y="69.5">CAM0_D1_P</text>
<text x="106.7" y="69.5">CAM1_D2_P</text>
<text x="106.7" y="67">CAM1_D2_N</text>
<text x="138.4" y="67">SCL0</text>
<text x="138.4" y="69.5">SDA0</text>
<text x="237.5" y="68.2">HDMI0_HOTPLUG</text>
<text x="25.4" y="77.1">CAM0_C_P</text>
<text x="25.4" y="74.6">CAM0_C_N</text>
<text x="106.5" y="74.6">CAM1_D3_N</text>
<text x="106.6" y="77.1">CAM1_D3_P</text>
<text x="189.2" y="72">+3.3v</text>
<text x="25.4" y="82.2">HDMI1_D2_P</text>
<text x="106.7" y="82.2">HDMI1_SDA</text>
<text x="106.7" y="79.7">HDMI1_HOTPLUG</text>
<text x="25.4" y="84.7">HDMI1_D2_N</text>
<text x="25.4" y="89.8">HDMI1_D1_P</text>
<text x="106.7" y="87.3">HDMI1_CEC</text>
<text x="106.7" y="89.8">HDMI0_CEC</text>
<text x="106.7" y="84.7">HDMI1_SCL</text>
<text x="25.4" y="92.4">HDMI1_D1_N</text>
<text x="106.7" y="92.4">HDMI0_HOTPLUG</text>
<text x="25.4" y="97.4">HDMI1_D0_P</text>
<text x="25.4" y="100">HDMI1_D0_N</text>
<text x="106.6" y="97.4">DSI0_D0_N</text>
<text x="106.7" y="100">DSI0_D0_P</text>
<text x="25.6" y="107.6">HDMI1_CK_N</text>
<text x="25.7" y="105.1">HDMI1_CK_P</text>
<text x="106.7" y="105.1">DSI0_D1_N</text>
<text x="106.7" y="107.6">DSI0_D1_P</text>
<text x="25.4" y="112.7">HDMI0_D2_P</text>
<text x="106.7" y="112.7">DSI0_C_N</text>
<text x="25.4" y="115.2">HDMI0_D2_N</text>
<text x="106.7" y="115.2">DSI0_C_P</text>
<text x="25" y="122.8">HDMI0_D1_N</text>
<text x="25.1" y="120.3">HDMI0_D1_P</text>
<text x="106.6" y="120.3">DSI1_D0_N</text>
<text x="106.7" y="122.8">DSI1_D0_P</text>
<text x="25.4" y="130.5">HDMI0_D0_N</text>
<text x="25.4" y="127.9">HDMI0_D0_P</text>
<text x="106.6" y="127.9">DSI1_D1_N</text>
<text x="106.7" y="130.5">DSI1_D1_P</text>
<text x="25" y="135.5">HDMI0_CK_P</text>
<text x="106.7" y="135.5">DSI1_C_N</text>
<text x="25" y="138.1">HDMI0_CK_N</text>
<text x="25.4" y="143.2">DSI1_D3_N</text>
<text x="106.7" y="138.1">DSI1_C_P</text>
<text x="106.7" y="143.2">DSI1_D2_N</text>
<text x="25.4" y="145.7">DSI1_D3_P</text>
<text x="106.7" y="145.7">DSI1_D2_P</text>
<text x="25.4" y="150.8">HDMI0_SCL</text>
<text x="106.7" y="150.8">HDMI0_SDA</text>
<text x="152" y="176.2">HDMI_5v</text>
</g>
<g font-size="1.8" fill="#725600">
<text x="19.2" y="27.5">PCIE_CLK_nREQ</text>
<text x="110.7" y="27.5">USBOTG_ID</text>
<text x="110.7" y="32.6">USB2_P</text>
<text x="110.7" y="30.1">USB2_N</text>
<text x="22.8" y="40.2">PCIE_CLK_N</text>
<text x="22.8" y="37.7">PCIE_CLK_P</text>
<text x="110.7" y="40.2">TV_OUT</text>
<text x="110.7" y="37.7">PCIE_nRST</text>
<text x="23.9" y="47.9">PCIE_RX_N</text>
<text x="23.9" y="45.3">PCIE_RX_P</text>
<text x="24.2" y="52.9">PCIE_TX_P</text>
<text x="24.2" y="55.5">PCIE_TX_N</text>
<text x="127.5" y="63.1">CAM_GPIO</text>
<text x="132" y="70.7">SDA0</text>
<text x="132" y="68.2">SCL0</text>
<text x="131.2" y="73.3">+3.3v</text>
<text x="107.6" y="177.4">+5v</text>
</g>
<g font-size="1.8" fill="#a90000">
<text x="42.5" y="26.4">102</text>
<text x="42.5" y="29">104</text>
<text x="98.4" y="26.4">101</text>
<text x="98.4" y="29">103</text>
<text x="263.9" y="25.4" transform="rotate(-90 263.9 25.4)">18</text>
<text x="42.5" y="31.5">106</text>
<text x="42.5" y="34">108</text>
<text x="98.4" y="31.5">105</text>
<text x="98.4" y="34">107</text>
<text x="254.6" y="30.2">1</text>
<text x="254.6" y="32.8">3</text>
<text x="254.6" y="35.3">4</text>
<text x="42.5" y="36.6">110</text>
<text x="42.5" y="39.1">112</text>
<text x="42.5" y="41.7">114</text>
<text x="98.4" y="36.6">109</text>
<text x="98.4" y="39.1">111</text>
<text x="98.4" y="41.7">113</text>
<text x="156.1" y="36.6">1</text>
<text x="156.1" y="39.1">2</text>
<text x="156.1" y="41.7">3</text>
<text x="164.4" y="41.7">28</text>
<text x="164.4" y="39.1">29</text>
<text x="164.4" y="36.6">30</text>
<text x="206.9" y="36.6">1</text>
<text x="206.9" y="39.1">2</text>
<text x="206.9" y="41.7">3</text>
<text x="215.2" y="41.7">28</text>
<text x="215.2" y="39.1">29</text>
<text x="215.2" y="36.6">30</text>
<text x="254.6" y="37.8">6</text>
<text x="254.6" y="40.4">7</text>
<text x="42.5" y="44.2">116</text>
<text x="42.5" y="46.7">118</text>
<text x="98.4" y="44.2">115</text>
<text x="98.4" y="46.7">117</text>
<text x="156.1" y="44.2">4</text>
<text x="156.1" y="46.7">5</text>
<text x="164.4" y="46.7">26</text>
<text x="164.4" y="44.2">27</text>
<text x="206.9" y="44.2">4</text>
<text x="206.9" y="46.7">5</text>
<text x="215.2" y="46.7">26</text>
<text x="215.2" y="44.2">27</text>
<text x="254" y="45.5">10</text>
<text x="254.6" y="42.9">9</text>
<text x="42.5" y="49.3">120</text>
<text x="42.5" y="51.8">122</text>
<text x="98.4" y="49.3">119</text>
<text x="98.4" y="51.8">121</text>
<text x="156.1" y="49.3">6</text>
<text x="156.1" y="51.8">7</text>
<text x="164.4" y="51.8">24</text>
<text x="164.4" y="49.3">25</text>
<text x="206.9" y="49.3">6</text>
<text x="206.9" y="51.8">7</text>
<text x="215.2" y="51.8">24</text>
<text x="215.2" y="49.3">25</text>
<text x="254" y="48">12</text>
<text x="254" y="53.1">13</text>
<text x="42.5" y="54.4">124</text>
<text x="42.5" y="56.9">126</text>
<text x="42.5" y="59.4">128</text>
<text x="98.4" y="54.4">123</text>
<text x="98.4" y="56.9">125</text>
<text x="98.4" y="59.4">127</text>
<text x="155.5" y="59.4">10</text>
<text x="156.1" y="54.4">8</text>
<text x="156.1" y="56.9">9</text>
<text x="164.4" y="59.4">21</text>
<text x="164.4" y="56.9">22</text>
<text x="164.4" y="54.4">23</text>
<text x="206.3" y="59.4">10</text>
<text x="206.9" y="54.4">8</text>
<text x="206.9" y="56.9">9</text>
<text x="215.2" y="59.4">21</text>
<text x="215.2" y="56.9">22</text>
<text x="215.2" y="54.4">23</text>
<text x="254" y="58.2">15</text>
<text x="42.5" y="62">130</text>
<text x="42.5" y="64.5">132</text>
<text x="98.4" y="62">129</text>
<text x="98.4" y="64.5">131</text>
<text x="155.5" y="62">11</text>
<text x="155.5" y="64.5">12</text>
<text x="164.4" y="64.5">19</text>
<text x="164.4" y="62">20</text>
<text x="206.3" y="62">11</text>
<text x="206.3" y="64.5">12</text>
<text x="215.2" y="64.5">19</text>
<text x="215.2" y="62">20</text>
<text x="254" y="65.8">14</text>
<text x="254" y="60.7">16</text>
<text x="42.5" y="67.1">134</text>
<text x="42.5" y="69.6">136</text>
<text x="98.4" y="67.1">133</text>
<text x="98.4" y="69.6">135</text>
<text x="155.5" y="67.1">13</text>
<text x="155.5" y="69.6">14</text>
<text x="164.4" y="69.6">17</text>
<text x="164.4" y="67.1">18</text>
<text x="206.3" y="67.1">13</text>
<text x="206.3" y="69.6">14</text>
<text x="215.2" y="69.6">17</text>
<text x="215.2" y="67.1">18</text>
<text x="254" y="68.3">19</text>
<text x="42.5" y="72.1">138</text>
<text x="42.5" y="74.7">140</text>
<text x="42.5" y="77.2">142</text>
<text x="98.4" y="72.1">137</text>
<text x="98.4" y="74.7">139</text>
<text x="98.4" y="77.2">141</text>
<text x="155.5" y="72.1">15</text>
<text x="164.4" y="72.1">16</text>
<text x="206.3" y="72.1">15</text>
<text x="215.2" y="72.1">16</text>
<text x="271.5" y="77" transform="rotate(-90 271.5 77)">4</text>
<text x="42.5" y="79.8">144</text>
<text x="42.5" y="82.3">146</text>
<text x="98.4" y="79.8">143</text>
<text x="98.4" y="82.3">145</text>
<text x="258.8" y="78.2" transform="rotate(-90 258.8 78.2)">2</text>
<text x="261.4" y="78.2" transform="rotate(-90 261.4 78.2)">5</text>
<text x="263.9" y="78.2" transform="rotate(-90 263.9 78.2)">8</text>
<text x="266.4" y="78.8" transform="rotate(-90 266.4 78.8)">11</text>
<text x="269" y="78.8" transform="rotate(-90 269 78.8)">17</text>
<text x="271.5" y="79.4" transform="rotate(-90 271.5 79.4)">SH1</text>
<text x="42.5" y="84.8">148</text>
<text x="42.5" y="87.4">150</text>
<text x="42.5" y="89.9">152</text>
<text x="98.4" y="84.8">147</text>
<text x="98.4" y="87.4">149</text>
<text x="98.4" y="89.9">151</text>
<text x="42.5" y="92.5">154</text>
<text x="42.5" y="95">156</text>
<text x="98.4" y="92.5">153</text>
<text x="98.4" y="95">155</text>
<text x="42.5" y="97.5">158</text>
<text x="42.5" y="100.1">160</text>
<text x="98.4" y="97.5">157</text>
<text x="98.4" y="100.1">159</text>
<text x="42.5" y="102.6">162</text>
<text x="42.5" y="105.2">164</text>
<text x="42.5" y="107.7">166</text>
<text x="98.4" y="102.6">161</text>
<text x="98.4" y="105.2">163</text>
<text x="98.4" y="107.7">165</text>
<text x="42.5" y="110.2">168</text>
<text x="42.5" y="112.8">170</text>
<text x="98.4" y="110.2">167</text>
<text x="98.4" y="112.8">169</text>
<text x="42.5" y="115.3">172</text>
<text x="42.5" y="117.9">174</text>
<text x="98.4" y="115.3">171</text>
<text x="98.4" y="117.9">173</text>
<text x="42.5" y="120.4">176</text>
<text x="42.5" y="122.9">178</text>
<text x="42.5" y="125.5">180</text>
<text x="98.4" y="120.4">175</text>
<text x="98.4" y="122.9">177</text>
<text x="98.4" y="125.5">179</text>
<text x="42.5" y="128">182</text>
<text x="42.5" y="130.6">184</text>
<text x="98.4" y="128">181</text>
<text x="98.4" y="130.6">183</text>
<text x="42.5" y="133.1">186</text>
<text x="42.5" y="135.6">188</text>
<text x="98.4" y="133.1">185</text>
<text x="98.4" y="135.6">187</text>
<text x="42.5" y="138.2">190</text>
<text x="42.5" y="140.7">192</text>
<text x="42.5" y="143.3">194</text>
<text x="98.4" y="138.2">189</text>
<text x="98.4" y="140.7">191</text>
<text x="98.4" y="143.3">193</text>
<text x="42.5" y="145.8">196</text>
<text x="42.5" y="148.3">198</text>
<text x="98.4" y="145.8">195</text>
<text x="98.4" y="148.3">197</text>
<text x="42.5" y="150.9">200</text>
<text x="98.4" y="150.9">199</text>
<text x="130.1" y="176.3">1</text>
<text x="142.8" y="176.3">2</text>
<text x="130.1" y="182.6">3</text>
</g>
</svg>
